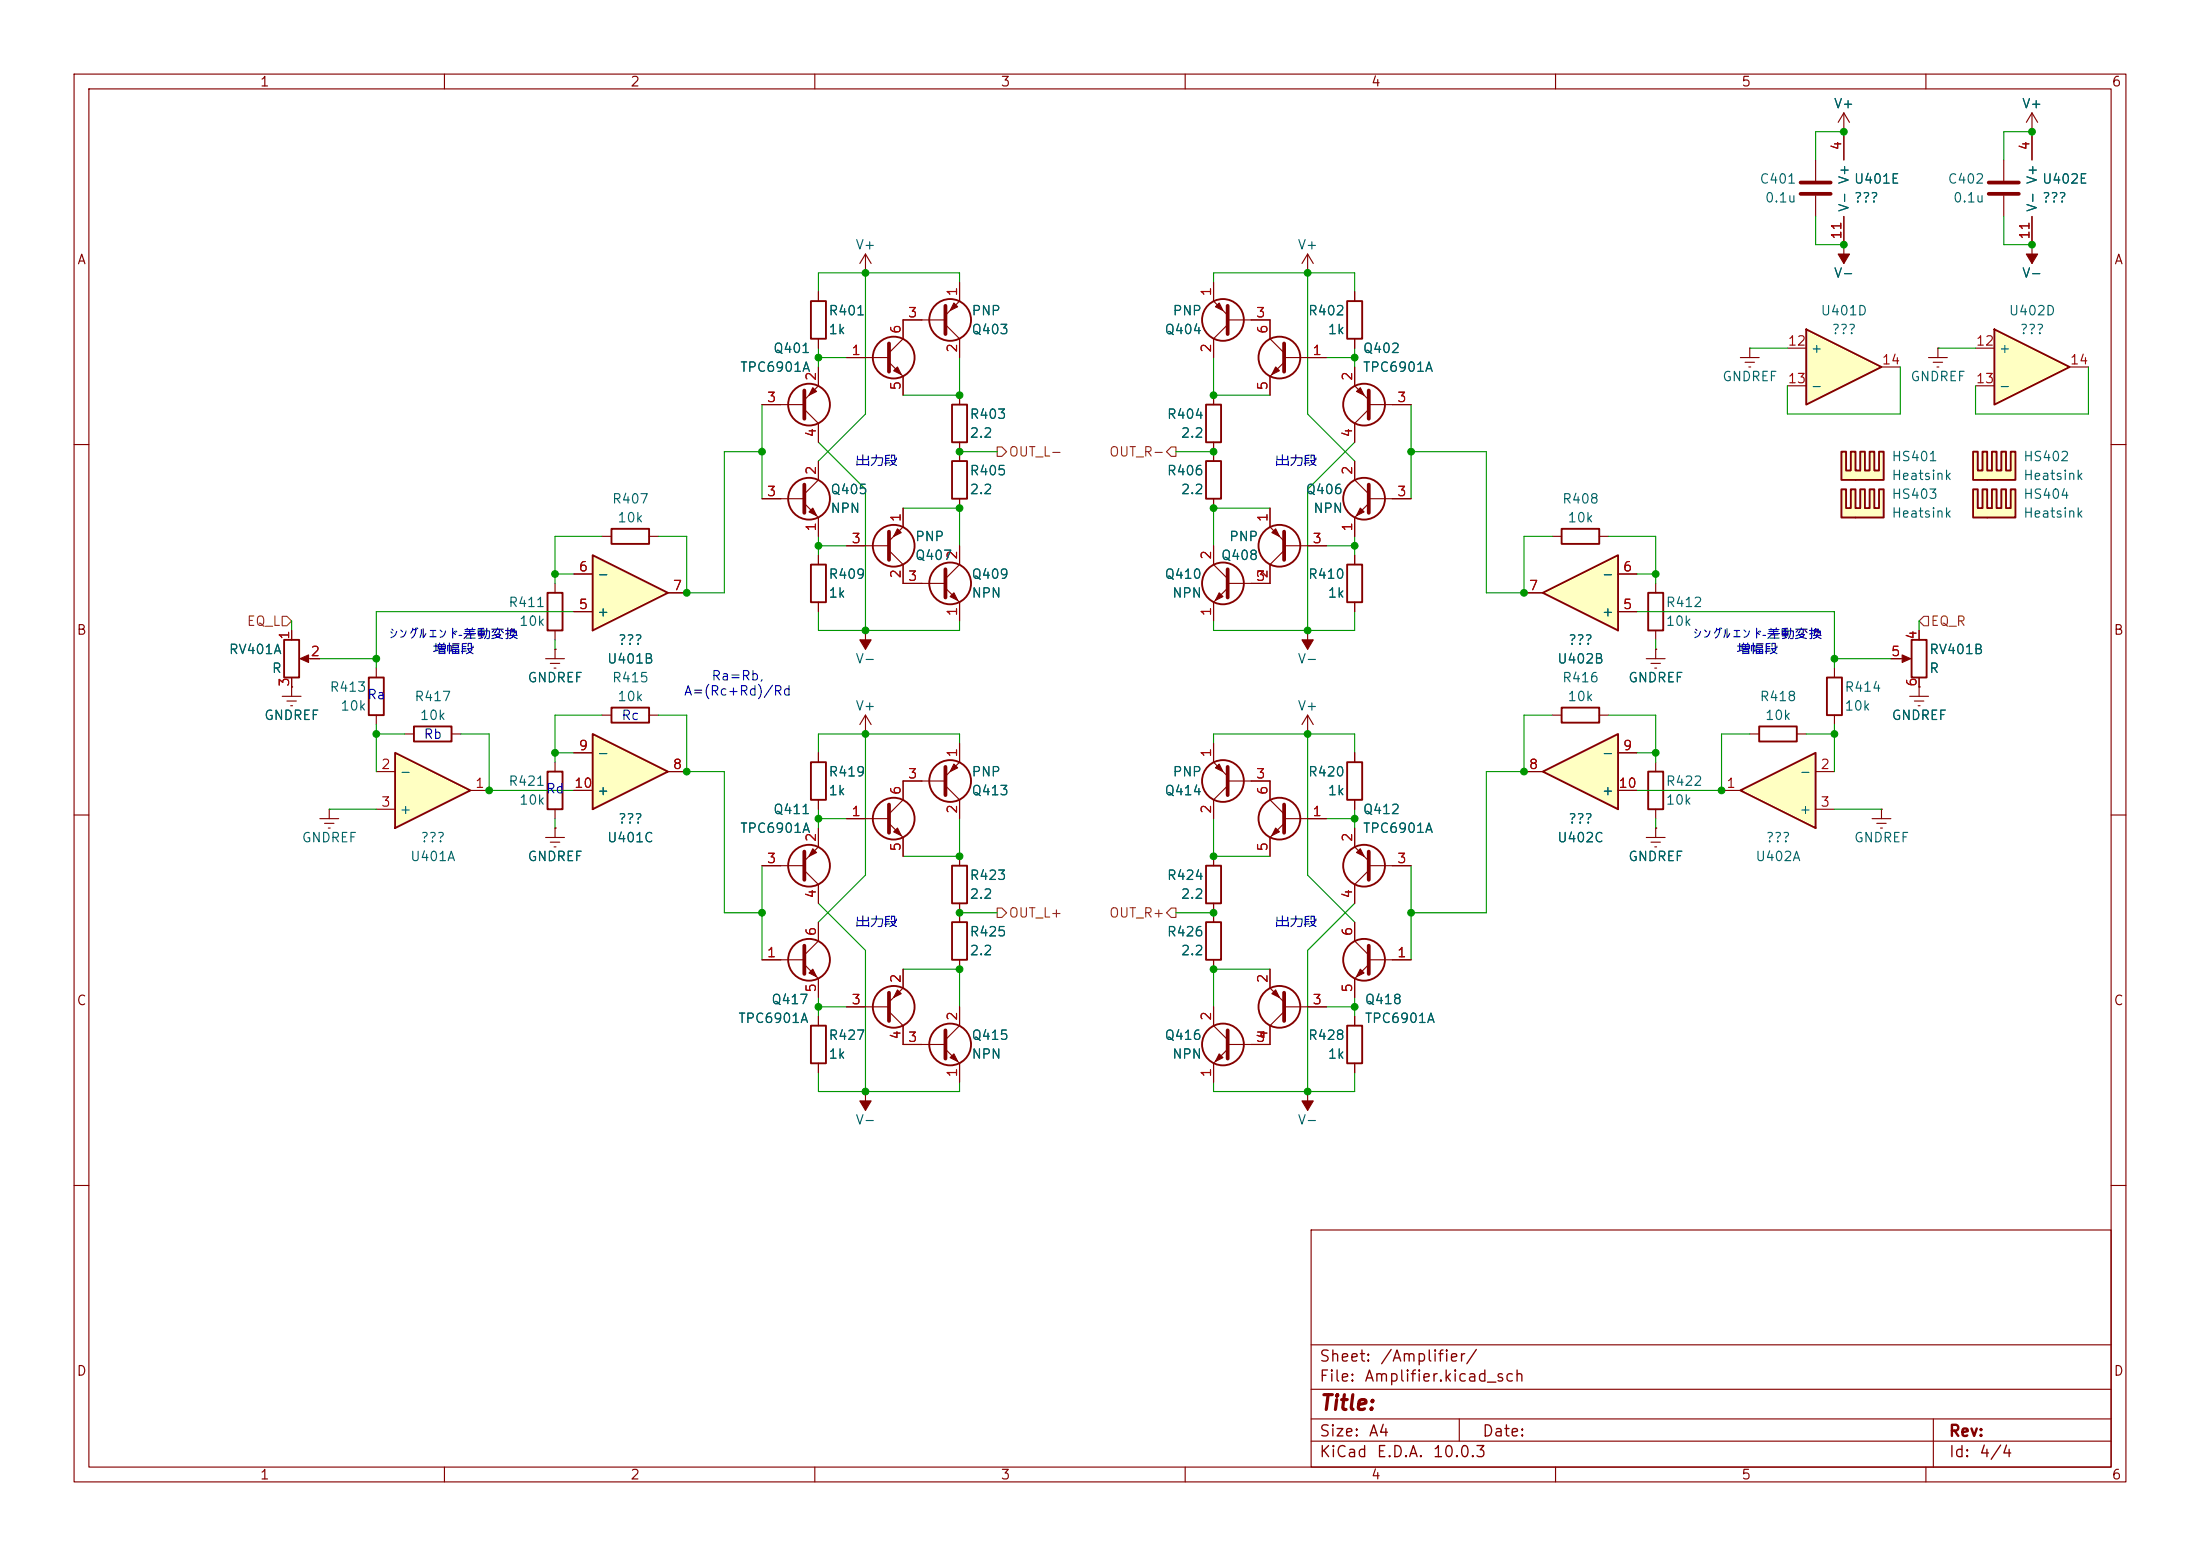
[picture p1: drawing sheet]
<svg xmlns="http://www.w3.org/2000/svg" width="297mm" height="210mm" viewBox="0 0 297 210" stroke-linecap="round" stroke-linejoin="round" font-family="sans-serif">
<g fill="none" stroke="#840000" stroke-width=".15">
<path d="M10 10h277v190h-277zM12 12h273v186h-273zM60 10v2M110 10v2M160 10v2M210 10v2M260 10v2M10 60h2M285 60h2M10 110h2M285 110h2M10 160h2"/>
<path d="M177 166h108v32h-108zM285 160h2M60 198v2M110 198v2M160 198v2M177 194.5h108M177 191.5h108M177 187.5h108M177 181.5h108M197 191.5v3M210 198v2M260 198v2"/>
<path d="M261 191.5v6.5"/>
</g>
<path d="M80 99.1l10.2 5-10.2 5.1z" fill="#ffffc2"/>
<g fill="none" stroke="#840000" stroke-width=".25">
<path d="M162.8 54.6h2v5.1h-2zM162.8 62.2h2v5.1h-2zM49.8 91.4h2v5.1h-2zM80 99.1l10.2 5-10.2 5.1zM82.5 95.5h5.1v2h-5.1zM222.5 80h2v5.1h-2z"/>
<circle cx="109.2" cy="67.3" r="2.82"/>
<circle cx="165.1" cy="78.7" r="2.82"/>
<circle cx="172.7" cy="135.9" r="2.82"/>
<circle cx="184.1" cy="129.5" r="2.82"/>
</g>
<g fill="none" stroke="#840000" stroke-width=".15">
<path d="M163.8 53.3v1.3M163.8 59.7v2.5M102.9 67.3h5.7M108.6 67.9l1.9 2v2.5M110.5 62.2v2.6l-1.9 1.9M163.8 67.3v1.3M163.8 73.7v2.5l1.9 1.9M165.7 79.4l-1.9 1.9v2.5M165.7 78.7h5.7M223.5 78.7v1.3M50.8 90.2v1.2M50.8 96.5v1.3"/>
<path d="M81.3 96.5h1.2M87.6 96.5h1.3M223.5 85.1v1.3M77.5 101.6h2.5M77.5 106.7h2.5M90.2 104.1h2.5M252.7 110.5h2.6M253.4 111.1h1.2M253.9 111.8h.2M254 109.2h.1M254 109.2v1.3M171.4 130.8v2.6l2 1.9"/>
<path d="M173.4 135.9h5.7M173.4 136.5l-2 1.9v2.6M182.9 124.5v2.5l1.9 1.9M184.8 129.5h5.7M184.8 130.2l-1.9 1.9v2.5"/>
</g>
<path d="M108.6 65.4v3.8M165.7 76.8v3.8M173.4 134v3.8M184.8 127.6v3.8" fill="none" stroke="#840000" stroke-width=".51"/>
<g fill="#840000" stroke="#840000" stroke-width=".15">
<path d="M109.2 69.1l.5-.5 .5 1z"/>
<path d="M171.7 134.1l.5-.5 .5 1z"/>
<path d="M183.6 130.8l.5 .5-1 .5z"/>
<path d="M164.6 80l.5 .5-1 .5z"/>
</g>
<path d="M80 74.9l10.2 5.1-10.2 5.1z" fill="#ffffc2"/>
<g fill="none" stroke="#840000" stroke-width=".25">
<path d="M109.5 40.6h2v5.1h-2zM128.5 54.6h2.1v5.1h-2.1zM80 74.9l10.2 5.1-10.2 5.1zM82.5 71.4h5.1v2h-5.1zM109.5 76.2h2v5.1h-2zM38.4 86.4h2v5h-2zM55.9 98h5.1v2.1h-5.1zM109.5 102.9h2v5.1h-2zM222.5 104.1h2v5.1h-2zM162.8 124.5h2v5h-2z"/>
<circle cx="109.2" cy="54.6" r="2.82"/>
<circle cx="120.6" cy="48.3" r="2.82"/>
<circle cx="128.3" cy="43.2" r="2.82"/>
<circle cx="109.2" cy="116.8" r="2.82"/>
<circle cx="120.6" cy="110.5" r="2.82"/>
<circle cx="128.3" cy="141" r="2.82"/>
</g>
<g fill="none" stroke="#840000" stroke-width=".15">
<path d="M110.5 39.4v1.2M129.5 38.1v2.5l-1.9 1.9M102.9 54.6h5.7M108.6 55.2l1.9 2v2.5M110.5 45.7v1.3M110.5 49.5v2.6l-1.9 1.9M114.3 48.3h5.7M120 48.9l1.9 1.9v2.5M127.6 43.2h-5.7v2.5l-1.9 1.9M127.6 43.8l1.9 1.9v2.6M129.5 53.3v1.3M129.5 59.7v1.3"/>
<path d="M77.5 77.5h2.5M81.3 72.4h1.2M87.6 72.4h1.3M110.5 74.9v1.3M38.1 94h2.5M38.7 94.6h1.3M39.2 95.3h.3M39.4 92.7h.1M39.4 85.1v1.3M39.4 91.4v2.6M40.9 88.9h2.3M54.6 99.1h1.3"/>
<path d="M61 99.1h1.2M77.5 82.6h2.5M90.2 80h2.5M110.5 81.3v1.3M116.8 99.1h.1M116.8 85.1h.1M116.8 96.5l-.7 1.3M116.8 96.5l.8 1.3M116.8 85.1v2.5M116.8 96.5v2.6M102.9 116.8h5.7M108.6 117.5l1.9 1.9v2.5"/>
<path d="M110.5 101.6v1.3M110.5 108v1.2M110.5 111.8v2.5l-1.9 1.9M114.3 110.5h5.7M120 111.1l1.9 1.9v2.6M121.9 105.4v2.6l-1.9 1.9M223.5 102.9v1.2M223.5 109.2v1.3M129.5 135.9v2.5l-1.9 1.9M163.8 123.2v1.3M163.8 129.5v1.3M121.9 141h5.7"/>
<path d="M127.6 141.6l1.9 1.9v2.6"/>
</g>
<g fill="#840000" stroke="#840000" stroke-width=".15">
<path d="M40.5 88.9l1.2-.5v1z"/>
<path d="M128.8 40.9l.5 .5-1 .5z"/>
<path d="M109.7 114.6l.5 .5-1 .5z"/>
<path d="M120.6 112.3l.6-.5 .5 1z"/>
<path d="M109.7 52.3l.5 .5-1 .5z"/>
<path d="M120.6 50l.6-.5 .5 1z"/>
<path d="M116.1 86.4h1.5l-.8 1.2z"/>
<path d="M128.3 142.7l.5-.5 .5 1.1z"/>
</g>
<path d="M108.6 52.7v3.8M120 46.4v3.8M127.6 41.3v3.8M108.6 114.9v3.8M120 108.6v3.8M127.6 139.1v3.8" fill="none" stroke="#840000" stroke-width=".51"/>
<path d="M53.3 101.6l10.2 5.1-10.2 5.1z" fill="#ffffc2"/>
<g fill="none" stroke="#840000" stroke-width=".25">
<path d="M128.5 62.2h2.1v5.1h-2.1zM53.3 101.6l10.2 5.1-10.2 5.1zM109.5 138.4h2v5.1h-2zM128.5 124.5h2.1v5h-2.1z"/>
<circle cx="128.3" cy="105.4" r="2.82"/>
<circle cx="165.1" cy="141" r="2.82"/>
</g>
<g fill="none" stroke="#840000" stroke-width=".15">
<path d="M116.8 36.8h.1M116.8 34.3l-.7 1.3M116.8 34.3l.8 1.3M116.8 34.3v2.5M129.5 61v1.2M129.5 67.3v1.3M43.2 110.5h2.5M43.8 111.1h1.3M44.3 111.8h.3M44.4 109.2h.1M44.4 109.2v1.3M50.8 104.1h2.5"/>
<path d="M50.8 109.2h2.5M63.5 106.7h2.5M121.9 105.4h5.7M127.6 106l1.9 2v2.5M129.5 100.3v2.6l-1.9 1.9M110.5 137.2v1.2M129.5 123.2v1.3M129.5 129.5v1.3M163.8 135.9v2.5l1.9 1.9M110.5 143.5v1.3M165.7 141h5.7M165.7 141.6l-1.9 1.9v2.6"/>
</g>
<path d="M127.6 103.5v3.8M165.7 139.1v3.8" fill="none" stroke="#840000" stroke-width=".51"/>
<g fill="#840000" stroke="#840000" stroke-width=".15">
<path d="M128.8 103.1l.5 .5-1 .5z"/>
<path d="M164.6 142.2l.5 .5-1 .6z"/>
</g>
<path d="M269.2 44.5l10.2 5-10.2 5.1z" fill="#ffffc2"/>
<g fill="none" stroke="#840000" stroke-width=".25">
<path d="M269.2 44.5l10.2 5-10.2 5.1zM73.9 80h2v5.1h-2zM237.5 98h5.1v2.1h-5.1zM246.6 91.4h2.1v5.1h-2.1zM258.1 86.4h2v5h-2zM73.9 104.1h2v5.1h-2zM128.5 116.8h2.1v5.1h-2.1zM181.9 138.4h2v5.1h-2z"/>
<circle cx="120.6" cy="73.7" r="2.82"/>
<circle cx="128.3" cy="78.7" r="2.82"/>
<circle cx="109.2" cy="129.5" r="2.82"/>
<circle cx="120.6" cy="135.9" r="2.82"/>
</g>
<g fill="none" stroke="#840000" stroke-width=".15">
<path d="M266.7 47h2.5M266.7 52.1h2.5M279.4 49.5h2.5M74.9 78.7v1.3M114.3 73.7h5.7M120 74.3l1.9 1.9v2.5h5.7M121.9 68.6v2.5l-1.9 1.9M127.6 79.4l1.9 1.9v2.5M129.5 73.7v2.5l-1.9 1.9M73.7 88.9h2.5M74.3 89.5h1.3M74.8 90.2h.3"/>
<path d="M74.9 87.6h.1M74.9 85.1v1.3M74.9 87.6v1.3M236.2 99.1h1.3M242.6 99.1h1.2M247.6 90.2v1.2M247.6 96.5v1.3M255.3 88.9h2.3M257.8 94h2.5M258.4 94.6h1.3M259 95.3h.2M259.1 92.7h.1"/>
<path d="M259.1 85.1v1.3M259.1 91.4v2.6M73.7 113h2.5M74.3 113.7h1.3M74.8 114.3h.3M74.9 111.8h.1M74.9 102.9v1.2M74.9 109.2v1.3M74.9 111.8v1.2M129.5 115.6v1.2M102.9 129.5h5.7M108.6 130.2l1.9 1.9v2.5"/>
<path d="M110.5 124.5v2.5l-1.9 1.9M114.3 135.9h5.7M120 136.5l1.9 1.9v2.6M121.9 130.8v2.6l-1.9 1.9M129.5 121.9v1.3M182.9 137.2v1.2M116.8 147.3h.1M116.8 147.3v2.6M176.5 147.3h.1M176.5 147.3v2.6M182.9 143.5v1.3"/>
</g>
<g fill="#840000" stroke="#840000" stroke-width=".15">
<path d="M175.8 148.6h1.5l-.8 1.3z"/>
<path d="M121.2 71.4l.5 .5-1.1 .5z"/>
<path d="M128.3 80.5l.5-.5 .5 1z"/>
<path d="M116.1 148.6h1.5l-.8 1.3z"/>
<path d="M121.2 133.6l.5 .5-1.1 .5z"/>
<path d="M109.2 131.3l.5-.5 .5 1z"/>
<path d="M256.8 88.4l1.1 .5-1.1 .5z"/>
</g>
<path d="M120 71.8v3.8M127.6 76.8v3.8M108.6 127.6v3.8M120 134v3.8" fill="none" stroke="#840000" stroke-width=".51"/>
<path d="M234.9 106.7l10.2-5.1v10.2z" fill="#ffffc2"/>
<g fill="none" stroke="#840000" stroke-width=".25">
<path d="M181.9 40.6h2v5.1h-2zM181.9 76.2h2v5.1h-2zM210.8 71.4h5.1v2h-5.1zM210.8 95.5h5.1v2h-5.1zM181.9 102.9h2v5.1h-2zM234.9 106.7l10.2-5.1v10.2z"/>
<circle cx="172.7" cy="48.3" r="2.82"/>
<circle cx="184.1" cy="54.6" r="2.82"/>
<circle cx="172.7" cy="73.7" r="2.82"/>
<circle cx="184.1" cy="67.3" r="2.82"/>
<circle cx="172.7" cy="110.5" r="2.82"/>
<circle cx="184.1" cy="116.8" r="2.82"/>
</g>
<g fill="none" stroke="#840000" stroke-width=".15">
<path d="M176.5 36.8h.1M176.5 34.3l-.7 1.3M176.5 34.3l.8 1.3M176.5 34.3v2.5M182.9 39.4v1.2M171.4 43.2v2.5l2 1.9M173.4 48.3h5.7M173.4 48.9l-2 1.9v2.5M182.9 45.7v1.3M182.9 49.5v2.6l1.9 1.9M184.8 55.2l-1.9 2v2.5M184.8 54.6h5.7"/>
<path d="M171.4 68.6v2.5l2 1.9M173.4 74.3l-2 1.9v2.5M173.4 73.7h5.7M182.9 62.2v2.6l1.9 1.9M182.9 74.9v1.3M184.8 67.3h5.7M184.8 67.9l-1.9 2v2.5M209.5 72.4h1.3M215.9 72.4h1.3M176.5 99.1h.1M176.5 85.1h.1M176.5 85.1v2.5"/>
<path d="M176.5 96.5v2.6M176.5 96.5l-.7 1.3M176.5 96.5l.8 1.3M182.9 81.3v1.3M209.5 96.5h1.3M215.9 96.5h1.3M222.2 88.9h2.6M222.9 89.5h1.3M223.4 90.2h.2M223.5 87.6h.1M223.5 87.6v1.3M171.4 105.4v2.6l2 1.9"/>
<path d="M173.4 111.1l-2 1.9v2.6M173.4 110.5h5.7M182.9 101.6v1.3M182.9 108v1.2M182.9 111.8v2.5l1.9 1.9M184.8 117.5l-1.9 1.9v2.5M184.8 116.8h5.7M232.4 106.7h2.5M245.1 104.1h2.5M245.1 109.2h2.5"/>
</g>
<path d="M173.4 46.4v3.8M184.8 52.7v3.8M173.4 71.8v3.8M184.8 65.4v3.8M173.4 108.6v3.8M184.8 114.9v3.8" fill="none" stroke="#840000" stroke-width=".51"/>
<g fill="#840000" stroke="#840000" stroke-width=".15">
<path d="M183.6 68.6l.5 .5-1 .5z"/>
<path d="M183.1 52.8l.5-.5 .5 1z"/>
<path d="M172.2 49.5l.5 .5-1 .5z"/>
<path d="M183.1 115.1l.5-.5 .5 1z"/>
<path d="M172.2 111.8l.5 .5-1 .5z"/>
<path d="M175.8 86.4h1.5l-.8 1.2z"/>
<path d="M171.7 71.9l.5-.5 .5 1z"/>
</g>
<path d="M208.3 80l10.1-5.1v10.2z" fill="#ffffc2"/>
<path d="M208.3 80l10.1-5.1v10.2z" fill="none" stroke="#840000" stroke-width=".25"/>
<path d="M218.4 77.5h2.6M205.7 80h2.6M218.4 82.6h2.6M222.2 113h2.6M222.9 113.7h1.3M223.4 114.3h.2M223.5 111.8h.1M223.5 111.8v1.2" fill="none" stroke="#840000" stroke-width=".15"/>
<path d="M208.3 104.1l10.1-5v10.1z" fill="#ffffc2"/>
<g fill="none" stroke="#840000" stroke-width=".25">
<path d="M162.8 116.8h2v5.1h-2zM208.3 104.1l10.1-5v10.1z"/>
<circle cx="165.1" cy="105.4" r="2.82"/>
</g>
<g fill="none" stroke="#840000" stroke-width=".15">
<path d="M274.3 17.8h.1M274.3 15.2v6.4M274.3 15.2l-.7 1.3M274.3 15.2l.8 1.3M274.3 29.2v3.8M163.8 100.3v2.6l1.9 1.9M163.8 115.6v1.2M165.7 106l-1.9 2v2.5M165.7 105.4h5.7M205.7 104.1h2.6M218.4 101.6h2.6M218.4 106.7h2.6"/>
<path d="M163.8 121.9v1.3"/>
</g>
<path d="M165.7 103.5v3.8" fill="none" stroke="#840000" stroke-width=".51"/>
<path d="M164.1 103.6l.5-.5 .5 1z" fill="#840000" stroke="#840000" stroke-width=".15"/>
<g fill="#ffffc2">
<path d="M248.6 61h.6v2.5h.7v-2.5h.6v2.5h.6l-.6 1.3h-1.9z"/>
<path d="M251.1 61h.7v2.5h.6v-2.5h.6v2.5h.7v-2.5h.6v3.8h-3.8l.6-1.3z"/>
</g>
<path d="M248.6 61h.6v2.5h.7v-2.5h.6v2.5h.6v-2.5h.7v2.5h.6v-2.5h.6v2.5h.7v-2.5h.6v3.8h-5.7z" fill="none" stroke="#840000" stroke-width=".25"/>
<g fill="#ffffc2">
<path d="M266.4 66h.6v2.6h.6v-2.6h.7v2.6h.6l-.6 1.3h-1.9z"/>
<path d="M268.9 66h.6v2.6h.7v-2.6h.6v2.6h.6v-2.6h.7v3.9h-3.8l.6-1.3z"/>
</g>
<path d="M266.4 66h.6v2.6h.6v-2.6h.7v2.6h.6v-2.6h.6v2.6h.7v-2.6h.6v2.6h.6v-2.6h.7v3.9h-5.7z" fill="none" stroke="#840000" stroke-width=".25"/>
<g fill="#ffffc2">
<path d="M248.6 66h.6v2.6h.7v-2.6h.6v2.6h.6l-.6 1.3h-1.9z"/>
<path d="M251.1 66h.7v2.6h.6v-2.6h.6v2.6h.7v-2.6h.6v3.9h-3.8l.6-1.3z"/>
</g>
<path d="M248.6 66h.6v2.6h.7v-2.6h.6v2.6h.6v-2.6h.7v2.6h.6v-2.6h.6v2.6h.7v-2.6h.6v3.9h-5.7z" fill="none" stroke="#840000" stroke-width=".25"/>
<g fill="#ffffc2">
<path d="M266.4 61h.6v2.5h.6v-2.5h.7v2.5h.6l-.6 1.3h-1.9z"/>
<path d="M268.9 61h.6v2.5h.7v-2.5h.6v2.5h.6v-2.5h.7v3.8h-3.8l.6-1.3z"/>
</g>
<path d="M266.4 61h.6v2.5h.6v-2.5h.7v2.5h.6v-2.5h.6v2.5h.7v-2.5h.6v2.5h.6v-2.5h.7v3.8h-5.7z" fill="none" stroke="#840000" stroke-width=".25"/>
<path d="M260.3 48.3h2.6M261 48.9h1.3M261.5 49.5h.2M261.6 47h.1M261.6 47v1.3" fill="none" stroke="#840000" stroke-width=".15"/>
<path d="M243.8 44.5l10.2 5-10.2 5.1z" fill="#ffffc2"/>
<g fill="none" stroke="#840000" stroke-width=".25">
<path d="M243.8 44.5l10.2 5-10.2 5.1z"/>
<circle cx="165.1" cy="43.2" r="2.82"/>
</g>
<g fill="none" stroke="#840000" stroke-width=".15">
<path d="M248.9 17.8h.1M248.9 15.2v6.4M248.9 15.2l-.7 1.3M248.9 15.2l.8 1.3M274.3 17.8h.1M274.3 17.8v3.8M110.5 39.4v1.2M129.5 38.1v2.5M163.8 38.1v2.5l1.9 1.9M182.9 39.4v1.2M245.1 21.6v2.8M245.1 26.4v2.8"/>
<path d="M248.9 33h.1M248.9 29.2v6.4M270.5 21.6v2.8M270.5 26.4v2.8M274.3 33h.1M274.3 29.2v6.4M102.9 54.6h2.5M110.5 45.7v1.3M110.5 49.5v2.6M110.5 57.2v2.5M114.3 48.3h2.5M121.9 50.8v2.5"/>
<path d="M124.5 43.2h-2.6v2.5M129.5 45.7v2.6M129.5 53.3v1.3M129.5 59.7v2.5M163.8 53.3v1.3M163.8 59.7v2.5M165.7 43.2h5.7v2.5M165.7 43.8l-1.9 1.9v2.6M171.4 50.8v2.5M176.5 48.3h2.6M182.9 45.7v1.3M182.9 49.5v2.6"/>
<path d="M182.9 57.2v2.5M188 54.6h2.5M234.9 48.3h2.6M235.6 48.9h1.3M236.1 49.5h.2M236.2 47h.1M236.2 47v1.3M241.3 47h2.5M241.3 52.1h2.5M254 49.5h2.5M77.5 77.5h2.5M102.9 67.3h2.5"/>
<path d="M110.5 62.2v2.6M110.5 69.9v2.5M110.5 74.9v1.3M114.3 73.7h2.5M121.9 68.6v2.5M121.9 76.2v2.5h2.6M129.5 67.3v1.3M129.5 73.7v2.5M163.8 67.3v1.3M163.8 73.7v2.5M171.4 68.6v2.5M171.4 76.2v2.5h-2.5"/>
<path d="M176.5 73.7h2.6M182.9 62.2v2.6M182.9 69.9v2.5M182.9 74.9v1.3M188 67.3h2.5M218.4 77.5h2.6M39.4 92.7h.1M39.4 85.1v1.3M39.4 91.4v1.3M41.9 88.9h1.3M74.9 87.6h.1M77.5 82.6h2.5"/>
<path d="M90.2 80h2.5M110.5 81.3v1.3M129.5 81.3v2.5M163.8 81.3v2.5M182.9 81.3v1.3M205.7 80h2.6M218.4 82.6h2.6M223.5 87.6h.1M255.3 88.9h1.2M259.1 92.7h.1M259.1 85.1v1.3M259.1 91.4v1.3"/>
<path d="M74.9 111.8h.1M77.5 101.6h2.5M77.5 106.7h2.5M90.2 104.1h2.5M102.9 116.8h2.5M110.5 101.6v1.3M110.5 108v1.2M110.5 111.8v2.5M110.5 119.4v2.5M114.3 110.5h2.5M121.9 113v2.6M124.5 105.4h-2.6v2.6"/>
<path d="M129.5 100.3v2.6M129.5 108v2.5M129.5 115.6v1.2M163.8 100.3v2.6M163.8 108v2.5M163.8 115.6v1.2M168.9 105.4h2.5v2.6M171.4 113v2.6M176.5 110.5h2.6M182.9 101.6v1.3M182.9 108v1.2M182.9 111.8v2.5"/>
<path d="M182.9 119.4v2.5M188 116.8h2.5M205.7 104.1h2.6M218.4 101.6h2.6M218.4 106.7h2.6M223.5 111.8h.1M102.9 129.5h2.5M110.5 124.5v2.5M110.5 132.1v2.5M110.5 137.2v1.2M114.3 135.9h2.5M121.9 138.4v2.6h2.6"/>
<path d="M121.9 130.8v2.6M129.5 121.9v2.6M129.5 129.5v1.3M129.5 135.9v2.5M163.8 121.9v2.6M163.8 129.5v1.3M163.8 135.9v2.5M171.4 138.4v2.6h-2.5M171.4 130.8v2.6M176.5 135.9h2.6M182.9 124.5v2.5M182.9 132.1v2.5"/>
<path d="M182.9 137.2v1.2M188 129.5h2.5M110.5 143.5v1.3M129.5 143.5v2.6M163.8 143.5v2.6M182.9 143.5v1.3"/>
</g>
<g fill="#840000" stroke="#840000" stroke-width=".15">
<path d="M248.2 34.3h1.5l-.8 1.3z"/>
<path d="M273.6 34.3h1.5l-.8 1.3z"/>
<path d="M164.1 41.4l.5-.5 .5 1z"/>
</g>
<path d="M243.1 24.6h4M243.1 26.2h4M268.5 24.6h4M268.5 26.2h4M165.7 41.3v3.8" fill="none" stroke="#840000" stroke-width=".51"/>
<path d="M134.6 60.3h.7l.6 .7-.6 .6h-.7zM157.5 61l.6-.7h.6v1.3h-.6zM38.1 83.2h.6l.7 .6-.7 .7h-.6zM259.7 83.2h.6v1.3h-.6l-.6-.7zM134.6 122.6h.7l.6 .6-.6 .6h-.7zM157.5 123.2l.6-.6h.6v1.2h-.6z" fill="none" stroke="#725600" stroke-width=".15"/>
<g fill="none" stroke="#009600" stroke-width=".15">
<path d="M248.9 17.8h-3.8v3.8M274.3 17.8h-3.8v3.8M116.8 36.8v19.1l-6.3 6.3M129.5 38.1v-1.3h-19v2.6M163.8 38.1v-1.3h19.1v2.6M176.5 36.8v19.1l6.4 6.3M245.1 29.2v3.8h3.8M270.5 29.2v3.8h3.8M102.9 54.6v12.7M110.5 47v2.5M110.5 59.7l6.3 6.3v19.1M110.5 48.3h3.8"/>
<path d="M129.5 48.3v5h-7.6M163.8 48.3v5h7.6M179.1 48.3h3.8M182.9 59.7l-6.4 6.3v19.1M182.9 47v2.5M190.5 54.6v12.7M236.2 47h5.1M256.5 49.5v6.4h-15.2v-3.8M261.6 47h5.1M281.9 49.5v6.4h-15.2v-3.8M74.9 77.5h2.6M81.3 72.4h-6.4v6.3"/>
<path d="M102.9 61h-5.1v19h-5.1v-7.6h-3.8M110.5 72.4v2.5M110.5 73.7h3.8M121.9 68.6h7.6v5.1M129.5 61h5.1M158.7 61h5.1M171.4 68.6h-7.6v5.1M179.1 73.7h3.8M182.9 72.4v2.5M190.5 61h10.2v19h5v-7.6h3.8M217.2 72.4h6.3v6.3M221 77.5h2.5"/>
<path d="M39.4 83.8v1.3M43.2 88.9h7.6M50.8 99.1h3.8M50.8 97.8v6.3M62.2 99.1h3.8v7.6h11.5M74.9 86.4v1.2M77.5 82.6h-26.7v7.6M81.3 96.5h-6.4v6.4M88.9 96.5h3.8v7.6h5.1v19.1h5.1M110.5 82.6v2.5h19v-1.3M116.8 99.1v19l-6.3 6.4M176.5 99.1v19l6.4 6.4"/>
<path d="M182.9 82.6v2.5h-19.1v-1.3M209.5 96.5h-3.8v7.6h-5v19.1h-10.2M217.2 96.5h6.3v6.4M221 82.6h26.6v7.6M223.5 86.4v1.2M236.2 99.1h-3.8v7.6h-11.4M243.8 99.1h3.8M247.6 88.9h7.7M247.6 97.8v6.3M259.1 83.8v1.3M44.4 109.2h6.4M74.9 110.5v1.3"/>
<path d="M74.9 101.6h2.6M102.9 116.8v12.7M110.5 109.2v2.6M110.5 110.5h3.8M129.5 100.3v-1.2h-19v2.5M129.5 110.5v5.1h-7.6M163.8 100.3v-1.2h19.1v2.5M163.8 110.5v5.1h7.6M179.1 110.5h3.8M182.9 109.2v2.6M190.5 116.8v12.7M221 101.6h2.5"/>
<path d="M223.5 110.5v1.3M247.6 109.2h6.4M110.5 134.6v2.6M110.5 121.9l6.3 6.4v19M110.5 135.9h3.8M121.9 130.8h7.6v5.1M129.5 123.2h5.1M158.7 123.2h5.1M171.4 130.8h-7.6v5.1M179.1 135.9h3.8M182.9 134.6v2.6M182.9 121.9l-6.4 6.4v19"/>
<path d="M110.5 144.8v2.5h19v-1.2M182.9 144.8v2.5h-19.1v-1.2"/>
</g>
<g fill="#009600" stroke="#009600" stroke-width=".14">
<circle cx="92.7" cy="104.1" r=".46"/>
<circle cx="74.9" cy="101.6" r=".46"/>
<circle cx="74.9" cy="77.5" r=".46"/>
<circle cx="102.9" cy="61" r=".46"/>
<circle cx="92.7" cy="80" r=".46"/>
<circle cx="163.8" cy="123.2" r=".46"/>
<circle cx="163.8" cy="130.8" r=".46"/>
<circle cx="176.5" cy="147.3" r=".46"/>
<circle cx="182.9" cy="135.9" r=".46"/>
<circle cx="182.9" cy="110.5" r=".46"/>
<circle cx="176.5" cy="99.1" r=".46"/>
<circle cx="163.8" cy="115.6" r=".46"/>
<circle cx="50.8" cy="99.1" r=".46"/>
<circle cx="66" cy="106.7" r=".46"/>
<circle cx="50.8" cy="88.9" r=".46"/>
<circle cx="129.5" cy="130.8" r=".46"/>
<circle cx="110.5" cy="110.5" r=".46"/>
<circle cx="116.8" cy="147.3" r=".46"/>
<circle cx="110.5" cy="135.9" r=".46"/>
<circle cx="116.8" cy="99.1" r=".46"/>
<circle cx="102.9" cy="123.2" r=".46"/>
<circle cx="110.5" cy="73.7" r=".46"/>
<circle cx="116.8" cy="85.1" r=".46"/>
<circle cx="163.8" cy="53.3" r=".46"/>
<circle cx="110.5" cy="48.3" r=".46"/>
<circle cx="116.8" cy="36.8" r=".46"/>
<circle cx="247.6" cy="88.9" r=".46"/>
<circle cx="232.4" cy="106.7" r=".46"/>
<circle cx="247.6" cy="99.1" r=".46"/>
<circle cx="182.9" cy="48.3" r=".46"/>
<circle cx="190.5" cy="61" r=".46"/>
<circle cx="176.5" cy="85.1" r=".46"/>
<circle cx="182.9" cy="73.7" r=".46"/>
<circle cx="176.5" cy="36.8" r=".46"/>
<circle cx="190.5" cy="123.2" r=".46"/>
<circle cx="223.5" cy="101.6" r=".46"/>
<circle cx="205.7" cy="80" r=".46"/>
<circle cx="223.5" cy="77.5" r=".46"/>
<circle cx="205.7" cy="104.1" r=".46"/>
<circle cx="129.5" cy="123.2" r=".46"/>
<circle cx="129.5" cy="115.6" r=".46"/>
<circle cx="274.3" cy="17.8" r=".46"/>
<circle cx="248.9" cy="33" r=".46"/>
<circle cx="248.9" cy="17.8" r=".46"/>
<circle cx="274.3" cy="33" r=".46"/>
<circle cx="129.5" cy="68.6" r=".46"/>
<circle cx="163.8" cy="61" r=".46"/>
<circle cx="163.8" cy="68.6" r=".46"/>
<circle cx="129.5" cy="53.3" r=".46"/>
<circle cx="129.5" cy="61" r=".46"/>
</g>
<text font-size="2" fill="#840000" x="178" y="190.8">Title:</text>
<g font-size="1.5" fill="#840000">
<text x="178" y="184.2">Sheet:</text>
<text x="186.2" y="184.2">/Amplifier/</text>
<text x="178" y="186.9">File:</text>
<text x="184.1" y="186.9">Amplifier.kicad_sch</text>
<text x="178" y="197.1">KiCad</text>
<text x="178" y="194.3">Size:</text>
<text x="184.7" y="194.3">A4</text>
<text x="185.7" y="197.1">E.D.A.</text>
<text x="193.3" y="197.1">10.0.3</text>
<text x="200" y="194.3">Date:</text>
<text x="263" y="194.3">Rev:</text>
<text x="263" y="197.1">Id:</text>
<text x="267.1" y="197.1">4/4</text>
</g>
<g font-size="1.3" fill="#840000">
<text x="35" y="12">1</text>
<text x="85" y="12">2</text>
<text x="135" y="12">3</text>
<text x="185" y="12">4</text>
<text x="235" y="12">5</text>
<text x="285" y="12">6</text>
<text x="10.3" y="36">A</text>
<text x="285.3" y="36">A</text>
<text x="10.3" y="86">B</text>
<text x="285.3" y="86">B</text>
<text x="10.3" y="136">C</text>
<text x="285.3" y="136">C</text>
<text x="10.3" y="186">D</text>
<text x="285.3" y="186">D</text>
<text x="35" y="200">1</text>
<text x="85" y="200">2</text>
<text x="135" y="200">3</text>
<text x="185" y="200">4</text>
<text x="235" y="200">5</text>
<text x="285" y="200">6</text>
</g>
<g font-size="1.3" fill="#006464">
<text x="247.5" y="14.9">V+</text>
<text x="272.9" y="14.9">V+</text>
<text x="237.5" y="25.1">C401</text>
<text x="238.2" y="27.6">0.1u</text>
<text x="249.9" y="28.7" transform="rotate(-90 249.9 28.7)">V- V+</text>
<text x="250.2" y="25.1">U401E</text>
<text x="250.2" y="27.6">???</text>
<text x="262.9" y="25.1">C402</text>
<text x="263.6" y="27.6">0.1u</text>
<text x="275.3" y="28.7" transform="rotate(-90 275.3 28.7)">V- V+</text>
<text x="275.6" y="25.1">U402E</text>
<text x="275.6" y="27.6">???</text>
<text x="115.4" y="34">V+</text>
<text x="175.1" y="34">V+</text>
<text x="247.5" y="37.8">V-</text>
<text x="272.9" y="37.8">V-</text>
<text x="104.3" y="48">Q401</text>
<text x="111.8" y="42.9">R401</text>
<text x="111.8" y="45.4">1k</text>
<text x="131.1" y="42.9">PNP</text>
<text x="131.1" y="45.4">Q403</text>
<text x="157.1" y="45.4">Q404</text>
<text x="158.2" y="42.9">PNP</text>
<text x="176.5" y="42.9">R402</text>
<text x="179.2" y="45.4">1k</text>
<text x="183.9" y="48">Q402</text>
<text x="244.3" y="48">+</text>
<text x="245.7" y="42.9">U401D</text>
<text x="247.2" y="45.4">???</text>
<text x="269.7" y="48">+</text>
<text x="271.1" y="42.9">U402D</text>
<text x="272.6" y="45.4">???</text>
<text x="99.8" y="50.5">TPC6901A</text>
<text x="183.9" y="50.5">TPC6901A</text>
<text x="232.4" y="51.8">GNDREF</text>
<text x="244.3" y="53">-</text>
<text x="257.8" y="51.8">GNDREF</text>
<text x="269.7" y="53">-</text>
<text x="130.8" y="56.9">R403</text>
<text x="130.8" y="59.4">2.2</text>
<text x="157.4" y="56.9">R404</text>
<text x="159.3" y="59.4">2.2</text>
<text x="130.8" y="64.5">R405</text>
<text x="157.4" y="64.5">R406</text>
<text x="255.3" y="62.6">HS401</text>
<text x="255.3" y="65.1">Heatsink</text>
<text x="273.1" y="62.6">HS402</text>
<text x="273.1" y="65.1">Heatsink</text>
<text x="82.5" y="68.3">R407</text>
<text x="83.3" y="70.8">10k</text>
<text x="112" y="67">Q405</text>
<text x="112" y="69.6">NPN</text>
<text x="130.8" y="67">2.2</text>
<text x="159.3" y="67">2.2</text>
<text x="176.2" y="67">Q406</text>
<text x="177.2" y="69.6">NPN</text>
<text x="210.8" y="68.3">R408</text>
<text x="211.5" y="70.8">10k</text>
<text x="255.3" y="67.6">HS403</text>
<text x="255.3" y="70.2">Heatsink</text>
<text x="273.1" y="67.6">HS404</text>
<text x="273.1" y="70.2">Heatsink</text>
<text x="123.5" y="73.4">PNP</text>
<text x="123.5" y="75.9">Q407</text>
<text x="164.8" y="75.9">Q408</text>
<text x="165.8" y="73.4">PNP</text>
<text x="68.5" y="82.3">R411</text>
<text x="80.5" y="83.5">+</text>
<text x="80.5" y="78.4">-</text>
<text x="111.8" y="78.4">R409</text>
<text x="111.8" y="81">1k</text>
<text x="131.1" y="78.4">Q409</text>
<text x="131.1" y="81">NPN</text>
<text x="157.1" y="78.4">Q410</text>
<text x="158.2" y="81">NPN</text>
<text x="176.5" y="78.4">R410</text>
<text x="179.2" y="81">1k</text>
<text x="216.2" y="83.5">+</text>
<text x="216.2" y="78.4">-</text>
<text x="224.8" y="82.3">R412</text>
<text x="30.8" y="88.6">RV401A</text>
<text x="70" y="84.8">10k</text>
<text x="81.9" y="89.9">U401B</text>
<text x="83.4" y="87.3">???</text>
<text x="115.4" y="89.9">V-</text>
<text x="175.1" y="89.9">V-</text>
<text x="210.1" y="89.9">U402B</text>
<text x="211.6" y="87.3">???</text>
<text x="224.8" y="84.8">10k</text>
<text x="260.4" y="88.6">RV401B</text>
<text x="36.6" y="91.1">R</text>
<text x="44.4" y="93.7">R413</text>
<text x="55.9" y="95">R417</text>
<text x="71.1" y="92.4">GNDREF</text>
<text x="82.5" y="92.4">R415</text>
<text x="83.3" y="95">10k</text>
<text x="210.8" y="92.4">R416</text>
<text x="211.5" y="95">10k</text>
<text x="219.7" y="92.4">GNDREF</text>
<text x="237.5" y="95">R418</text>
<text x="248.9" y="93.7">R414</text>
<text x="260.4" y="91.1">R</text>
<text x="35.6" y="97.5">GNDREF</text>
<text x="45.9" y="96.2">10k</text>
<text x="56.6" y="97.5">10k</text>
<text x="115.4" y="96.2">V+</text>
<text x="175.1" y="96.2">V+</text>
<text x="238.2" y="97.5">10k</text>
<text x="248.9" y="96.2">10k</text>
<text x="255.3" y="97.5">GNDREF</text>
<text x="53.8" y="105.1">-</text>
<text x="68.5" y="106.4">R421</text>
<text x="80.5" y="102.6">-</text>
<text x="80.5" y="107.7">+</text>
<text x="111.8" y="105.1">R419</text>
<text x="111.8" y="107.7">1k</text>
<text x="131.1" y="105.1">PNP</text>
<text x="131.1" y="107.7">Q413</text>
<text x="157.1" y="107.7">Q414</text>
<text x="158.2" y="105.1">PNP</text>
<text x="176.5" y="105.1">R420</text>
<text x="179.2" y="107.7">1k</text>
<text x="216.2" y="102.6">-</text>
<text x="216.2" y="107.7">+</text>
<text x="224.8" y="106.4">R422</text>
<text x="242.8" y="105.1">-</text>
<text x="53.8" y="110.2">+</text>
<text x="70" y="108.9">10k</text>
<text x="83.4" y="111.5">???</text>
<text x="99.8" y="112.7">TPC6901A</text>
<text x="104.3" y="110.2">Q411</text>
<text x="183.9" y="110.2">Q412</text>
<text x="183.9" y="112.7">TPC6901A</text>
<text x="211.6" y="111.5">???</text>
<text x="224.8" y="108.9">10k</text>
<text x="242.8" y="110.2">+</text>
<text x="40.7" y="114">GNDREF</text>
<text x="55.3" y="116.5">U401A</text>
<text x="56.7" y="114">???</text>
<text x="71.1" y="116.5">GNDREF</text>
<text x="81.9" y="114">U401C</text>
<text x="130.8" y="119.1">R423</text>
<text x="157.4" y="119.1">R424</text>
<text x="210.1" y="114">U402C</text>
<text x="219.7" y="116.5">GNDREF</text>
<text x="236.9" y="116.5">U402A</text>
<text x="238.3" y="114">???</text>
<text x="250.2" y="114">GNDREF</text>
<text x="130.8" y="121.6">2.2</text>
<text x="159.3" y="121.6">2.2</text>
<text x="130.8" y="126.7">R425</text>
<text x="130.8" y="129.2">2.2</text>
<text x="157.4" y="126.7">R426</text>
<text x="159.3" y="129.2">2.2</text>
<text x="104" y="135.8">Q417</text>
<text x="184.2" y="135.8">Q418</text>
<text x="99.6" y="138.4">TPC6901A</text>
<text x="111.8" y="140.7">R427</text>
<text x="111.8" y="143.2">1k</text>
<text x="131.1" y="140.7">Q415</text>
<text x="131.1" y="143.2">NPN</text>
<text x="157.1" y="140.7">Q416</text>
<text x="158.2" y="143.2">NPN</text>
<text x="176.5" y="140.7">R428</text>
<text x="179.2" y="143.2">1k</text>
<text x="184.2" y="138.4">TPC6901A</text>
<text x="115.4" y="152.1">V-</text>
<text x="175.1" y="152.1">V-</text>
</g>
<g font-size="1.3" fill="#a90000">
<text x="248.9" y="20.4" transform="rotate(-90 248.9 20.4)">4</text>
<text x="274.3" y="20.4" transform="rotate(-90 274.3 20.4)">4</text>
<text x="248.9" y="32.4" transform="rotate(-90 248.9 32.4)">11</text>
<text x="274.3" y="32.4" transform="rotate(-90 274.3 32.4)">11</text>
<text x="129.5" y="40.1" transform="rotate(-90 129.5 40.1)">1</text>
<text x="163.8" y="40.1" transform="rotate(-90 163.8 40.1)">1</text>
<text x="121.9" y="45.2" transform="rotate(-90 121.9 45.2)">6</text>
<text x="122.5" y="43.2">3</text>
<text x="129.5" y="47.7" transform="rotate(-90 129.5 47.7)">2</text>
<text x="163.8" y="47.7" transform="rotate(-90 163.8 47.7)">2</text>
<text x="169.5" y="43.2">3</text>
<text x="171.4" y="45.2" transform="rotate(-90 171.4 45.2)">6</text>
<text x="241.3" y="47">12</text>
<text x="266.7" y="47">12</text>
<text x="110.5" y="51.5" transform="rotate(-90 110.5 51.5)">2</text>
<text x="114.9" y="48.2">1</text>
<text x="121.9" y="52.8" transform="rotate(-90 121.9 52.8)">5</text>
<text x="171.4" y="52.8" transform="rotate(-90 171.4 52.8)">5</text>
<text x="177.1" y="48.2">1</text>
<text x="182.9" y="51.5" transform="rotate(-90 182.9 51.5)">2</text>
<text x="241.3" y="52">13</text>
<text x="254" y="49.5">14</text>
<text x="266.7" y="52">13</text>
<text x="279.4" y="49.5">14</text>
<text x="103.4" y="54.6">3</text>
<text x="110.5" y="59.1" transform="rotate(-90 110.5 59.1)">4</text>
<text x="182.9" y="59.1" transform="rotate(-90 182.9 59.1)">4</text>
<text x="188.5" y="54.6">3</text>
<text x="110.5" y="64.2" transform="rotate(-90 110.5 64.2)">2</text>
<text x="182.9" y="64.2" transform="rotate(-90 182.9 64.2)">2</text>
<text x="103.4" y="67.3">3</text>
<text x="110.5" y="71.8" transform="rotate(-90 110.5 71.8)">1</text>
<text x="121.9" y="70.6" transform="rotate(-90 121.9 70.6)">1</text>
<text x="171.4" y="70.6" transform="rotate(-90 171.4 70.6)">1</text>
<text x="182.9" y="71.8" transform="rotate(-90 182.9 71.8)">1</text>
<text x="188.5" y="67.3">3</text>
<text x="78" y="77.4">6</text>
<text x="114.9" y="73.6">3</text>
<text x="129.5" y="75.6" transform="rotate(-90 129.5 75.6)">2</text>
<text x="163.8" y="75.6" transform="rotate(-90 163.8 75.6)">2</text>
<text x="177.1" y="73.6">3</text>
<text x="219" y="77.4">6</text>
<text x="78" y="82.5">5</text>
<text x="90.7" y="80">7</text>
<text x="121.9" y="78.2" transform="rotate(-90 121.9 78.2)">2</text>
<text x="122.5" y="78.7">3</text>
<text x="129.5" y="83.3" transform="rotate(-90 129.5 83.3)">1</text>
<text x="163.8" y="83.3" transform="rotate(-90 163.8 83.3)">1</text>
<text x="169.5" y="78.7">3</text>
<text x="171.4" y="78.2" transform="rotate(-90 171.4 78.2)">2</text>
<text x="206.3" y="80">7</text>
<text x="219" y="82.5">5</text>
<text x="39.3" y="86.4" transform="rotate(-90 39.3 86.4)">1</text>
<text x="41.8" y="88.9">2</text>
<text x="255.2" y="88.9">5</text>
<text x="259.1" y="86.4" transform="rotate(-90 259.1 86.4)">4</text>
<text x="39.3" y="92.8" transform="rotate(-90 39.3 92.8)">3</text>
<text x="259.1" y="92.8" transform="rotate(-90 259.1 92.8)">6</text>
<text x="78" y="101.6">9</text>
<text x="219" y="101.6">9</text>
<text x="51.4" y="104.1">2</text>
<text x="64.1" y="106.7">1</text>
<text x="77.4" y="106.7">10</text>
<text x="90.7" y="104.1">8</text>
<text x="121.9" y="107.4" transform="rotate(-90 121.9 107.4)">6</text>
<text x="122.5" y="105.4">3</text>
<text x="129.5" y="102.3" transform="rotate(-90 129.5 102.3)">1</text>
<text x="163.8" y="102.3" transform="rotate(-90 163.8 102.3)">1</text>
<text x="169.5" y="105.4">3</text>
<text x="171.4" y="107.4" transform="rotate(-90 171.4 107.4)">6</text>
<text x="206.3" y="104.1">8</text>
<text x="218.4" y="106.7">10</text>
<text x="233" y="106.7">1</text>
<text x="245.7" y="104.1">2</text>
<text x="51.4" y="109.2">3</text>
<text x="110.5" y="113.7" transform="rotate(-90 110.5 113.7)">2</text>
<text x="114.9" y="110.5">1</text>
<text x="129.5" y="109.9" transform="rotate(-90 129.5 109.9)">2</text>
<text x="163.8" y="109.9" transform="rotate(-90 163.8 109.9)">2</text>
<text x="177.1" y="110.5">1</text>
<text x="182.9" y="113.7" transform="rotate(-90 182.9 113.7)">2</text>
<text x="245.7" y="109.2">3</text>
<text x="103.4" y="116.8">3</text>
<text x="121.9" y="115" transform="rotate(-90 121.9 115)">5</text>
<text x="171.4" y="115" transform="rotate(-90 171.4 115)">5</text>
<text x="188.5" y="116.8">3</text>
<text x="110.5" y="121.4" transform="rotate(-90 110.5 121.4)">4</text>
<text x="182.9" y="121.4" transform="rotate(-90 182.9 121.4)">4</text>
<text x="103.4" y="129.5">1</text>
<text x="110.5" y="126.4" transform="rotate(-90 110.5 126.4)">6</text>
<text x="182.9" y="126.4" transform="rotate(-90 182.9 126.4)">6</text>
<text x="188.5" y="129.5">1</text>
<text x="110.5" y="134.1" transform="rotate(-90 110.5 134.1)">5</text>
<text x="114.9" y="135.9">3</text>
<text x="121.9" y="132.8" transform="rotate(-90 121.9 132.8)">2</text>
<text x="129.5" y="137.9" transform="rotate(-90 129.5 137.9)">2</text>
<text x="163.8" y="137.9" transform="rotate(-90 163.8 137.9)">2</text>
<text x="171.4" y="132.8" transform="rotate(-90 171.4 132.8)">2</text>
<text x="177.1" y="135.9">3</text>
<text x="182.9" y="134.1" transform="rotate(-90 182.9 134.1)">5</text>
<text x="121.9" y="140.4" transform="rotate(-90 121.9 140.4)">4</text>
<text x="122.5" y="140.9">3</text>
<text x="169.5" y="140.9">3</text>
<text x="171.4" y="140.4" transform="rotate(-90 171.4 140.4)">4</text>
<text x="129.5" y="145.5" transform="rotate(-90 129.5 145.5)">1</text>
<text x="163.8" y="145.5" transform="rotate(-90 163.8 145.5)">1</text>
</g>
<g font-size="1.3" fill="#0000c2">
<text x="115.5" y="63.2">出力段</text>
<text x="172.1" y="63.2">出力段</text>
<text x="52.3" y="86.6">シングルエンド‐差動変換</text>
<text x="58.3" y="88.6">増幅段</text>
<text x="228.4" y="86.6">シングルエンド‐差動変換</text>
<text x="234.3" y="88.6">増幅段</text>
<text x="49.5" y="94.7">Ra</text>
<text x="92.2" y="94.2">A=(Rc+Rd)/Rd</text>
<text x="96" y="92.2">Ra=Rb,</text>
<text x="57.1" y="100">Rb</text>
<text x="83.8" y="97.5">Rc</text>
<text x="73.6" y="107.4">Rd</text>
<text x="115.5" y="125.4">出力段</text>
<text x="172.1" y="125.4">出力段</text>
</g>
<g font-size="1.3" fill="#725600">
<text x="136.1" y="61.9">OUT_L-</text>
<text x="149.6" y="61.9">OUT_R-</text>
<text x="33.2" y="84.8">EQ_L</text>
<text x="260.5" y="84.8">EQ_R</text>
<text x="136.1" y="124.2">OUT_L+</text>
<text x="149.6" y="124.2">OUT_R+</text>
</g>
</svg>
